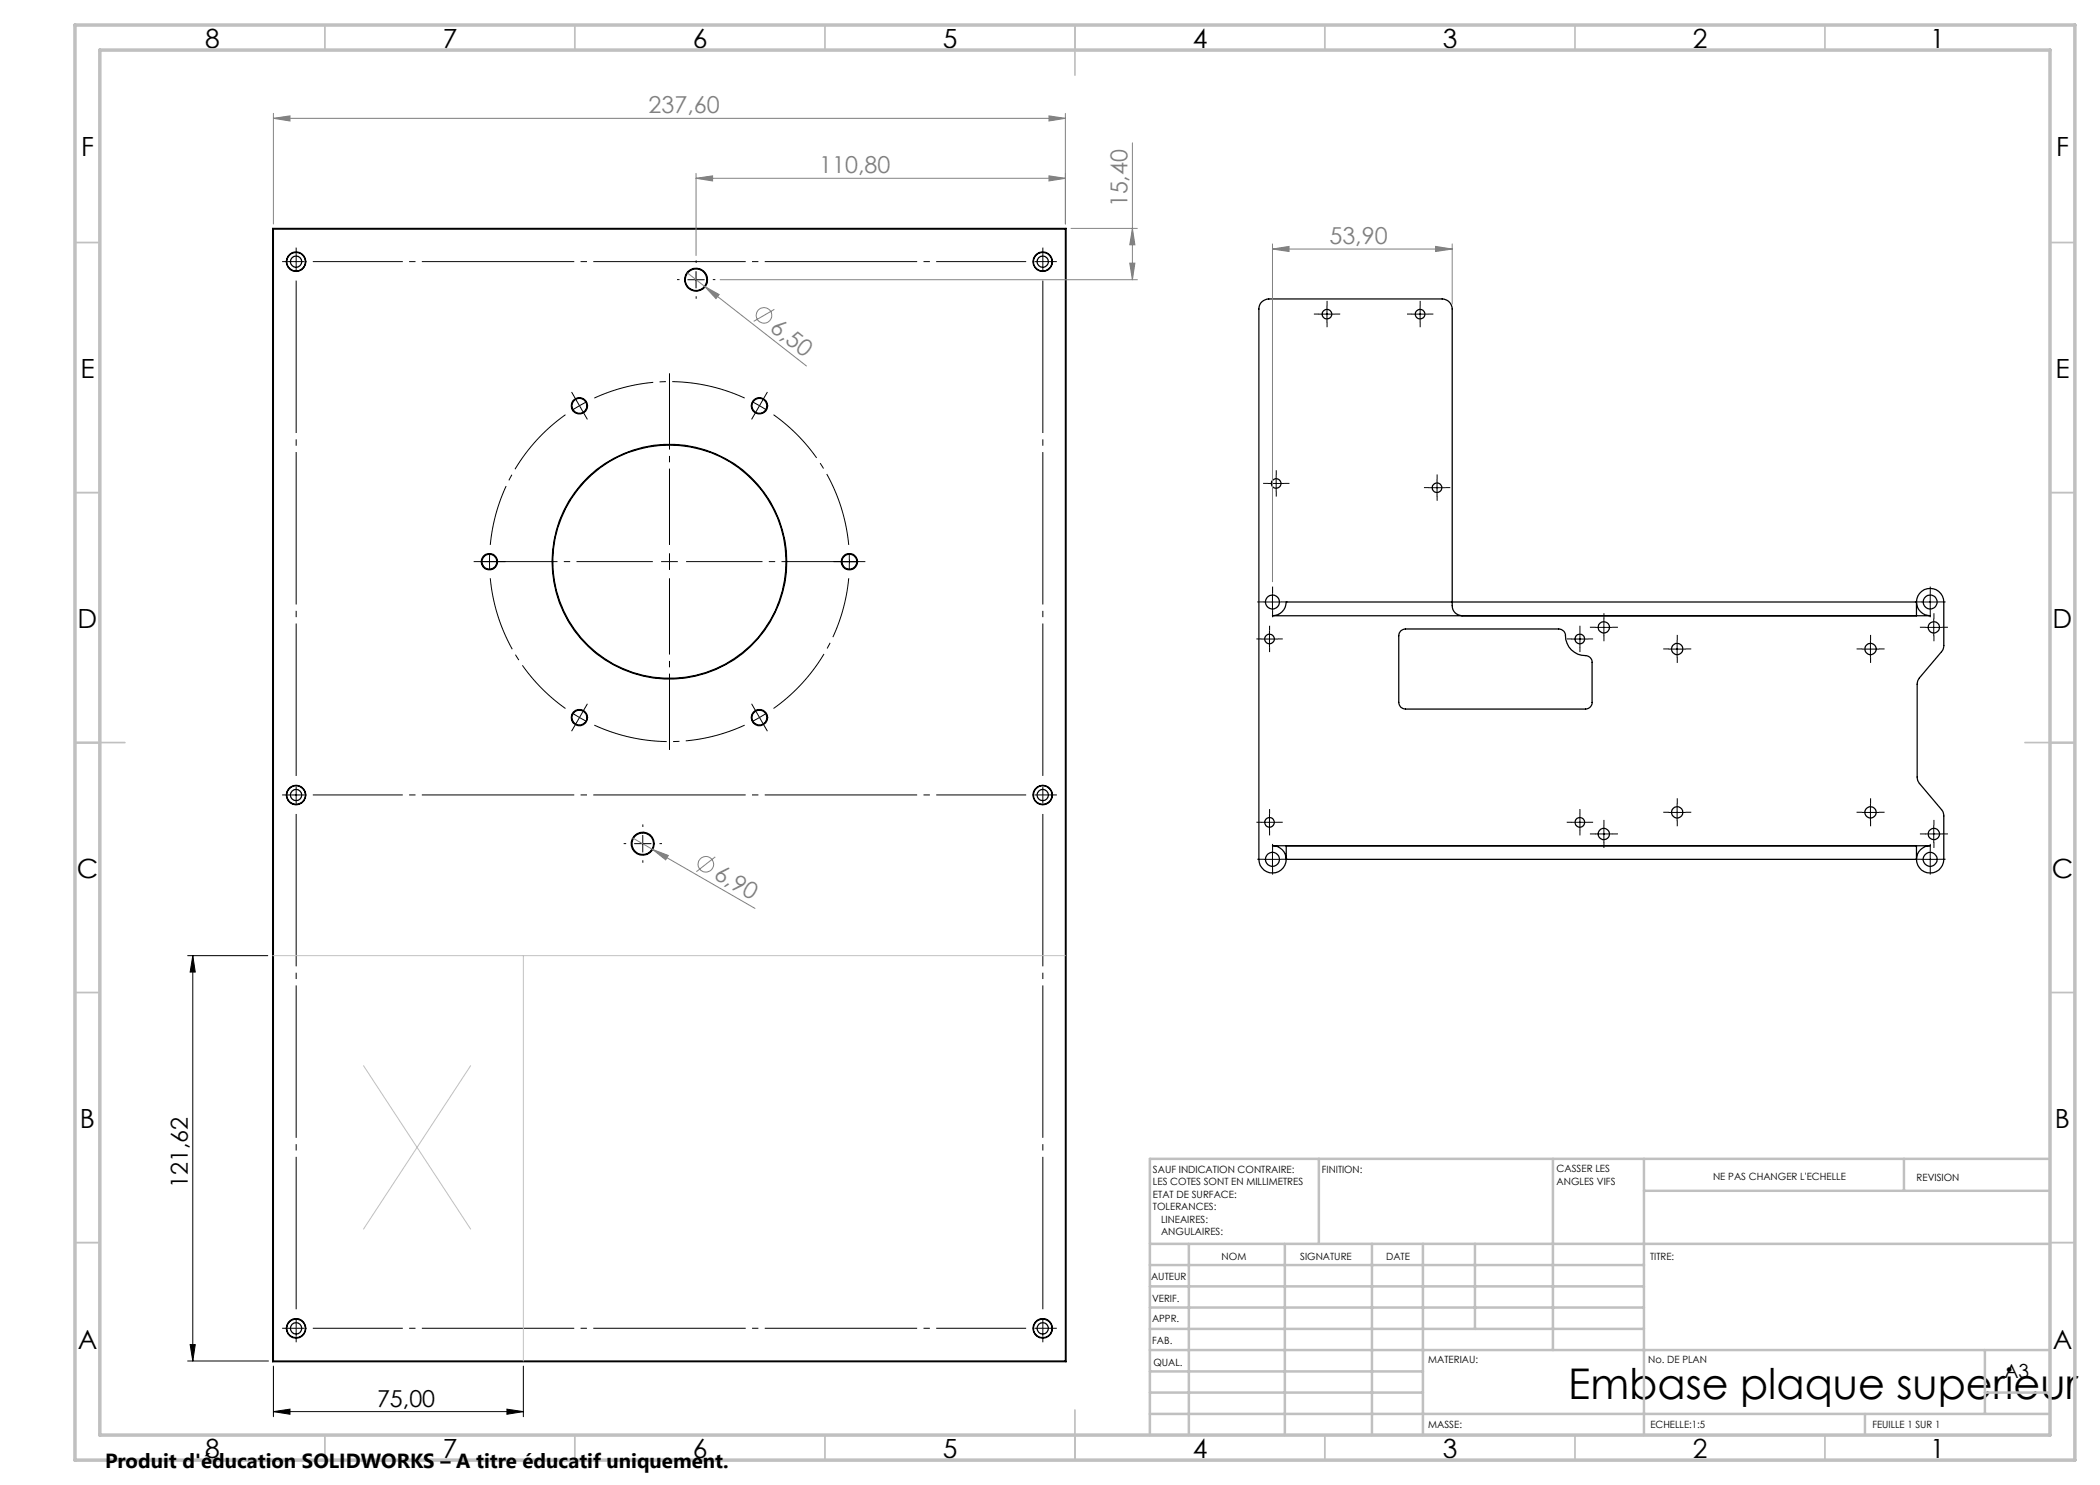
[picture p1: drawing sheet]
<svg xmlns="http://www.w3.org/2000/svg" width="420mm" height="297mm" viewBox="0 0 420 297" stroke-linecap="round" stroke-linejoin="round" font-family="sans-serif">
<g fill="none" stroke="#000" stroke-width=".25">
<path d="M54.5 45.7v226.6M54.5 45.7l.2 .1M54.5 45.7h158.7M54.7 45.8v226.4M54.7 45.8h158.4M213.1 45.8v226.4M213.2 45.7l-.1 .1M213.2 45.7v226.6M257.2 120.4h126.1a2.77 2.77 0 0 0 2.7 2.8h-131.5a2.77 2.77 0 0 0 2.7-2.8zM280.1 126.2l1-.4h30.6a1.33 1.33 0 0 1 1.4 1.3 4 4 0 0 0 4.3 4.1l.6 .3 .4 .7v8.3a1.33 1.33 0 0 1-1.3 1.3h-36a1.33 1.33 0 0 1-1.3-1.3v-13.4l.1-.5zM292.4 123.2a1.99 1.99 0 0 1-2-2.1v-59.3a2.05 2.05 0 0 0-2-2h-34.6a1.99 1.99 0 0 0-2 2v110.1a2.73 2.73 0 0 0 2.7 2.7 2.73 2.73 0 0 0 2.7-2.7M383.3 120.4a2.73 2.73 0 0 1 2.7-2.7 2.73 2.73 0 0 1 2.8 2.7v8.9l-.1 .4-.4 .6-4.4 5.3-.4 .6-.1 .5v18.9l.1 .5 .4 .6 4.4 5.2 .4 .6 .1 .5v8.9a2.73 2.73 0 0 1-2.8 2.7 2.73 2.73 0 0 1-2.7-2.7"/>
<path d="M383.3 120.4v2.8M257.2 171.9a2.71 2.71 0 0 0-2.7-2.7h131.5a2.71 2.71 0 0 0-2.7 2.7M257.2 169.2v2.7M257.2 171.9h126.1M383.3 169.2v2.7M54.5 272.3h158.7M54.7 272.2h158.4M54.7 272.2l-.2 .1M213.1 272.2l.1 .1"/>
<circle cx="59.2" cy="52.3" r="1.13"/>
<circle cx="59.2" cy="52.3" r="1.85"/>
<circle cx="59.2" cy="52.3" r="1.95"/>
<circle cx="139.2" cy="55.9" r="2.16"/>
<circle cx="139.2" cy="55.9" r="2.29"/>
<circle cx="208.5" cy="52.3" r="1.13"/>
<circle cx="208.6" cy="52.3" r="1.85"/>
<circle cx="208.6" cy="52.3" r="1.95"/>
<circle cx="265.4" cy="62.8" r=".95"/>
<circle cx="284" cy="62.8" r=".95"/>
<circle cx="115.9" cy="81.2" r="1.63"/>
<circle cx="115.9" cy="81.2" r="1.5"/>
<circle cx="151.9" cy="81.2" r="1.5"/>
<circle cx="151.9" cy="81.2" r="1.64"/>
<circle cx="255.2" cy="96.7" r=".95"/>
<circle cx="287.4" cy="97.5" r=".95"/>
<circle cx="97.9" cy="112.3" r="1.65"/>
<circle cx="97.9" cy="112.3" r="1.5"/>
<circle cx="133.9" cy="112.3" r="23.5"/>
<circle cx="133.9" cy="112.3" r="23.3"/>
<circle cx="169.9" cy="112.3" r="1.65"/>
<circle cx="169.9" cy="112.3" r="1.49"/>
<circle cx="253.9" cy="127.8" r=".97"/>
<circle cx="254.5" cy="120.4" r="1.4"/>
<circle cx="316" cy="127.8" r=".98"/>
<circle cx="320.8" cy="125.5" r="1.13"/>
<circle cx="335.4" cy="129.8" r="1.13"/>
<circle cx="374.1" cy="129.8" r="1.14"/>
<circle cx="386" cy="120.4" r="1.4"/>
<circle cx="386.8" cy="125.5" r="1.13"/>
<circle cx="59.2" cy="159" r="1.12"/>
<circle cx="59.2" cy="159" r="1.95"/>
<circle cx="59.2" cy="159" r="1.86"/>
<circle cx="115.9" cy="143.5" r="1.63"/>
<circle cx="115.9" cy="143.5" r="1.5"/>
<circle cx="151.9" cy="143.5" r="1.5"/>
<circle cx="151.9" cy="143.5" r="1.64"/>
<circle cx="208.6" cy="159" r="1.12"/>
<circle cx="208.6" cy="159" r="1.95"/>
<circle cx="208.6" cy="159" r="1.86"/>
<circle cx="128.5" cy="168.7" r="2.3"/>
<circle cx="128.6" cy="168.7" r="2.16"/>
<circle cx="253.9" cy="164.5" r=".97"/>
<circle cx="254.5" cy="171.9" r="1.4"/>
<circle cx="316" cy="164.5" r=".98"/>
<circle cx="320.8" cy="166.8" r="1.13"/>
<circle cx="335.4" cy="162.5" r="1.13"/>
<circle cx="374.1" cy="162.5" r="1.13"/>
<circle cx="386" cy="171.9" r="1.39"/>
<circle cx="386.8" cy="166.8" r="1.13"/>
<circle cx="59.2" cy="265.7" r="1.13"/>
<circle cx="59.2" cy="265.7" r="1.96"/>
<circle cx="59.2" cy="265.7" r="1.86"/>
<circle cx="208.5" cy="265.7" r="1.13"/>
<circle cx="208.5" cy="265.7" r="1.96"/>
<circle cx="208.5" cy="265.7" r="1.86"/>
</g>
<g fill="none" stroke="#808080" stroke-width=".2">
<path d="M54.7 23.7l3.3-.5v1zM54.7 22.7v22.1M54.7 23.7h158.4M139.2 35.7l3.3-.5v1zM139.2 34.7v16.4M139.2 35.7h73.9M209.8 23.2l3.3 .5-3.3 .5zM209.8 35.2l3.3 .5-3.3 .5zM213.1 22.7v22.1M226.5 28.6v27.3M137.5 54.6l23.8 18.6M140.9 57.3l2.9 1.6-.6 .8z"/>
<path d="M144 55.9h83.5M214.2 45.7h13.3M226 52.6h1l-.5 3.3zM226.5 45.7l.5 3.3h-1zM254.5 49.8l3.3-.5v1zM254.5 48.8v67.5M254.5 49.8h35.9M287.1 49.3l3.3 .5-3.3 .5zM290.4 48.8v12M154.9 61.9l-4.2 2.4M126.5 167.6l4 2.3M130.5 169.9l3.2 1.2-.6 .9z"/>
<path d="M130.5 169.9l20.5 11.8M143.1 171.4l-3.8 2.9"/>
<circle cx="152.8" cy="63.1" r="1.55"/>
<circle cx="141.2" cy="172.9" r="1.55"/>
</g>
<g fill="none" stroke="#000" stroke-width=".2" stroke-dasharray="30.5 1.3 1.3 1.3" stroke-linecap="butt">
<path d="M57.6 52.3h-1.2M59.2 52.3v-1.6M59.2 52.3h-1.6M59.2 52.3v1.7M59.2 52.3h1.7M59.2 50.7v-1.2M135.9 55.9h-.5M139.2 52.6v-.5M139.2 59.3v.5M142.6 55.9h.5M208.6 52.3v-1.6M208.6 52.3h-1.7"/>
<path d="M208.6 52.3v1.7M208.6 52.3h1.6M208.6 50.7v-1.2M210.2 52.3h1.2M115.1 79.7l-.8-1.3M152.7 79.7l.8-1.3M263.7 62.8h-.9M265.4 64.5v.9M265.4 61.1v-.9M267.1 62.8h.9M282.4 62.8h-1M284 64.5v.9"/>
<path d="M284 61.1v-.9M285.7 62.8h1M115.9 81.1l-1.4 .9M115.9 81.1l1.5-.8M115.9 81.1l-.8-1.4M115.9 81.1l.8 1.5M116.7 82.6l.8 1.3M151.1 82.6l-.8 1.3M151.9 81.1l-1.5-.8M151.9 81.1l1.4 .9M151.9 81.1l.8-1.4M151.9 81.1l-.8 1.5"/>
<path d="M253.6 96.7h-1M255.3 98.3v1M255.3 95v-1M256.9 96.7h1M285.8 97.5h-1M287.4 99.2v1M287.4 95.9v-1M289.1 97.5h1M96.2 112.3h-1.5M97.9 112.3v1.7M97.9 112.3v-1.6M97.9 112.3h-1.7"/>
<path d="M97.9 112.3h1.7M99.6 112.3h1.5M133.9 112.3v-1.6M133.9 112.3h-1.7M133.9 112.3v1.7M133.9 112.3h1.7M168.2 112.3h-1.5M171.6 112.3h1.5M254.5 118.7v-1.4M386.1 118.7v-1.4M252.3 127.8h-1M252.9 120.4h-1.4"/>
<path d="M253.9 129.5v.9M253.9 126.1v-.9M254.5 122.1v1.4M255.6 127.8h1M256.2 120.4h1.4M314.3 127.8h-.9M316 129.5v.9M316 126.1v-.9M317.7 127.8h.9M319.1 125.5h-1.1M320.8 127.1v1.2M320.8 123.8v-1.1"/>
<path d="M322.5 125.5h1.1M333.8 129.8h-1.1M335.5 131.5v1.1M335.5 128.1v-1.1M337.1 129.8h1.2M372.5 129.8h-1.2M374.1 131.5v1.1M374.1 128.1v-1.1M375.8 129.8h1.1M384.4 120.4h-1.4M385.1 125.5h-1.1M386.1 122.1v1.4"/>
<path d="M386.8 127.1v1.2M386.8 123.8v-1.1M387.7 120.4h1.4M388.5 125.5h1.1M57.6 159h-1.2M115.1 144.9l-.8 1.3M115.9 143.5l1.5 .8M115.9 143.5l-1.4-.9M115.9 143.5l-.8 1.4M115.9 143.5l.8-1.4M116.7 142.1l.8-1.3M151.1 142.1l-.8-1.3"/>
<path d="M151.9 143.5l1.4-.9M151.9 143.5l-1.5 .8M151.9 143.5l.8 1.4M151.9 143.5l-.8-1.4M152.7 144.9l.8 1.3M208.6 159v-1.7M208.6 159h-1.7M208.6 159v1.7M208.6 159h1.6M210.2 159h1.2M125.2 168.7h-.5M128.6 165.4v-.5"/>
<path d="M128.6 172.1v.5M131.9 168.7h.5M252.3 164.5h-1M252.9 171.9h-1.4M253.9 166.1v1M253.9 162.8v-1M254.5 173.5v1.4M254.5 170.2v-1.4M255.6 164.5h1M256.2 171.9h1.4M314.3 164.5h-.9M316 166.1v1"/>
<path d="M316 162.8v-1M317.7 164.5h.9M319.1 166.8h-1.1M320.8 168.5v1.1M320.8 165.1v-1.1M322.5 166.8h1.1M333.8 162.5h-1.1M335.5 164.1v1.2M335.5 160.8v-1.1M337.1 162.5h1.2M372.5 162.5h-1.2M374.1 164.1v1.2"/>
<path d="M374.1 160.8v-1.1M375.8 162.5h1.1M384.4 171.9h-1.4M385.1 166.8h-1.1M386.1 173.5v1.4M386.1 170.2v-1.4M386.8 168.5v1.1M386.8 165.1v-1.1M387.7 171.9h1.4M388.5 166.8h1.1M57.6 265.7h-1.2M59.2 265.7v-1.7"/>
<path d="M59.2 265.7h-1.6M59.2 265.7v1.6M59.2 265.7h1.7M59.2 267.3v1.2M208.6 265.7v-1.7M208.6 265.7h-1.7M208.6 265.7v1.6M208.6 265.7h1.6M208.6 267.3v1.2M210.2 265.7h1.2"/>
</g>
<path d="M148.9 79.6a36 36 0 0 0-30 0M113.1 82.9a36 36 0 0 0-15 26.1M98.1 115.7a36 36 0 0 0 15 26M169.7 109a36 36 0 0 0-15-26.1M118.9 145a36 36 0 0 0 30 0M154.7 141.7a36 36 0 0 0 15-26" fill="none" stroke="#000" stroke-width=".2" stroke-dasharray="30.5 1.3 1.3 1.3" stroke-dashoffset="15.5" stroke-linecap="butt"/>
<g fill="none" stroke="#000" stroke-width=".2">
<path d="M137.5 55.9h3.4M139.2 54.3v3.3M263.7 62.8h3.4M265.4 61.2v3.3M282.4 62.8h3.3M284 61.2v3.3M253.6 96.7h3.3M255.2 95v3.4M285.8 97.5h3.3M287.4 95.9v3.3M168.2 112.4h3.4M169.8 110.7v3.3"/>
<path d="M254.5 118.7v3.4M386 118.7v3.4M252.2 127.8h3.4M252.8 120.4h3.4M253.9 126.1v3.4M314.3 127.8h3.3M316 126.1v3.4M319.1 125.5h3.3M320.8 123.8v3.3M333.8 129.8h3.3M335.4 128.1v3.4M372.4 129.8h3.4"/>
<path d="M374.1 128.1v3.4M384.4 120.4h3.3M385.1 125.5h3.3M386.8 123.8v3.3M57.5 159h3.4M59.2 157.3v3.4M126.9 168.7h3.3M128.6 167.1v3.3M252.2 164.5h3.4M252.8 171.9h3.4M253.9 162.8v3.3M254.5 170.2v3.3"/>
<path d="M314.3 164.5h3.3M316 162.8v3.3M319.1 166.8h3.3M320.8 165.1v3.4M333.8 162.5h3.3M335.4 160.8v3.3M372.4 162.5h3.4M374.1 160.8v3.3M384.4 171.9h3.3M385.1 166.8h3.3M386 170.2v3.3M386.8 165.1v3.4"/>
<path d="M37.5 191.1h16.1M38.6 191.1l.5 3.3h-1.1zM38.6 191.1v81.1M37.5 272.2h16.2M38 268.9h1.1l-.5 3.3zM54.7 273.2v10.1M104.7 273.2v10.1M54.7 282.3l3.3-.5v1.1zM54.7 282.3h50M101.4 281.8l3.3 .5-3.3 .6z"/>
</g>
<path d="M130.6 112.3h-34.4M133.9 109v-34.3M133.9 115.7v34.3M137.2 112.3h34.4" fill="none" stroke="#000" stroke-width=".2" stroke-dasharray="30.5 1.3 1.3 1.3" stroke-dashoffset="15.2" stroke-linecap="butt"/>
<path d="M62.6 52.3h142.6M62.6 159h142.6M62.6 265.7h142.6" fill="none" stroke="#000" stroke-width=".2" stroke-dasharray="30.5 1.3 1.3 1.3" stroke-dashoffset="12.5" stroke-linecap="butt"/>
<path d="M59.2 155.7v-100M208.6 155.7v-100M59.2 262.3v-100M208.6 262.3v-100" fill="none" stroke="#000" stroke-width=".2" stroke-dasharray="30.5 1.3 1.3 1.3" stroke-dashoffset="-.5" stroke-linecap="butt"/>
<path d="M54.5 191.1h158.6M104.7 191.1v81.1M72.7 213.1l21.4 32.7M94.1 213.1l-21.4 32.7" fill="none" stroke="#c0c0c0" stroke-width=".2"/>
<g fill="none" stroke="#c0c0c0" stroke-width=".35">
<path d="M65 5v5M115 5v5M165 5v5M215 5v10M265 5v5M315 5v5M365 5v5M15 48.5h5M410 48.5h5M15 98.5h5M410 98.5h5M15 148.5h10"/>
<path d="M405 148.5h10M15 198.5h5M410 198.5h5M15 248.5h5M410 248.5h5M65 287v5M115 287v5M165 287v5M215 282v10M265 287v5M315 287v5M365 287v5"/>
</g>
<g fill="none" stroke="#c0c0c0" stroke-width=".5">
<path d="M263.8 231.8v17M310.6 231.8v38.2M328.8 231.8v55.2M328.8 238.2h81.2M380.8 231.8v6.4M410 231.8h-180v55.2M230 248.8h180M230 257.3h98.8M230 253h98.8M237.8 248.8v38.2M257 248.8v38.2M274.4 248.8v38.2"/>
<path d="M284.6 248.8v38.2M295 248.8v17M230 265.8h98.8M230 261.5h98.8M230 278.5h54.6M230 274.3h54.6M230 270h180M397 278.5h13M397 270v12.8M230 282.8h180M373 282.8v4.2"/>
</g>
<path d="M15 5h400v287h-400zM20 10h390v277h-390z" fill="none" stroke="#c0c0c0" stroke-width=".7"/>
<g fill="#808080">
<path d="M140.9 57.3l2.9 1.6-.6 .8z"/>
<path d="M130.5 169.9l3.2 1.2-.6 .9z"/>
<path d="M209.8 23.2l3.3 .5-3.3 .5zM54.7 23.7l3.3-.5v1z"/>
<path d="M139.2 35.7l3.3-.5v1zM209.8 35.2l3.3 .5-3.3 .5z"/>
<path d="M254.5 49.8l3.3-.5v1zM287.1 49.3l3.3 .5-3.3 .5z"/>
<path d="M226 52.6h1l-.5 3.3zM226.5 45.7l.5 3.3h-1z"/>
</g>
<g fill="#000">
<path d="M38.6 191.1l.5 3.3h-1.1zM38 268.9h1.1l-.5 3.3z"/>
<path d="M54.7 282.3l3.3-.5v1.1zM101.4 281.8l3.3 .5-3.3 .6z"/>
</g>
<text font-size="8.5" x="313.6" y="279.7">Embase plaque superieur</text>
<g font-size="5.3">
<text x="41" y="9.5">8</text>
<text x="88.5" y="9.5">7</text>
<text x="138.5" y="9.5">6</text>
<text x="188.5" y="9.5">5</text>
<text x="238.5" y="9.5">4</text>
<text x="288.5" y="9.5">3</text>
<text x="338.5" y="9.5">2</text>
<text x="386" y="9.5">1</text>
<text x="16.2" y="31.3">F</text>
<text x="411.2" y="31.3">F</text>
<text x="16.1" y="75.5">E</text>
<text x="411.1" y="75.5">E</text>
<text x="15.5" y="125.5">D</text>
<text x="410.5" y="125.5">D</text>
<text x="15.4" y="175.5">C</text>
<text x="410.4" y="175.5">C</text>
<text x="16" y="225.5">B</text>
<text x="411" y="225.5">B</text>
<text x="15.5" y="269.8">A</text>
<text x="410.5" y="269.8">A</text>
<text x="41" y="291.5">8</text>
<text x="88.5" y="291.5">7</text>
<text x="138.5" y="291.5">6</text>
<text x="188.5" y="291.5">5</text>
<text x="238.5" y="291.5">4</text>
<text x="288.5" y="291.5">3</text>
<text x="338.5" y="291.5">2</text>
<text x="386" y="291.5">1</text>
</g>
<g font-size="4.7" fill="#808080">
<text x="129.7" y="22.6">237,60</text>
<text x="163.9" y="34.6">110,80</text>
<text x="225.5" y="41.5" transform="rotate(-90 225.5 41.5)">15,40</text>
<text x="265.9" y="48.8">53,90</text>
<text x="153.8" y="66" transform="rotate(38 153.8 66)">6,50</text>
<text x="142.5" y="175.6" transform="rotate(30 142.5 175.6)">6,90</text>
</g>
<g font-size="4.7">
<text x="37.6" y="237.6" transform="rotate(-90 37.6 237.6)">121,62</text>
<text x="75.4" y="281.3">75,00</text>
</g>
<text font-size="4.1" x="21" y="293.7">Produit d'éducation SOLIDWORKS – A titre éducatif uniquement.</text>
<text font-size="3.9" x="400.9" y="275.5">A3</text>
<g font-size="2">
<text x="230.6" y="234.6">SAUF INDICATION CONTRAIRE:</text>
<text x="230.6" y="237.1">LES COTES SONT EN MILLIMETRES</text>
<text x="230.6" y="239.6">ETAT DE SURFACE:</text>
<text x="264.4" y="234.6">FINITION:</text>
<text x="311.3" y="234.5">CASSER LES</text>
<text x="311.3" y="237">ANGLES VIFS</text>
<text x="342.6" y="236">NE PAS CHANGER L'ECHELLE</text>
<text x="383.3" y="236.2">REVISION</text>
<text x="230.6" y="242.1">TOLERANCES:</text>
<text x="232.2" y="244.6">LINEAIRES:</text>
<text x="232.2" y="247.1">ANGULAIRES:</text>
<text x="244.3" y="252">NOM</text>
<text x="260" y="251.9">SIGNATURE</text>
<text x="277.2" y="251.9">DATE</text>
<text x="330" y="251.9">TITRE:</text>
<text x="230.2" y="256.1">AUTEUR</text>
<text x="230.4" y="260.3">VERIF.</text>
<text x="230.4" y="264.4">APPR.</text>
<text x="230.5" y="268.8">FAB.</text>
<text x="230.7" y="273.1">QUAL.</text>
<text x="285.6" y="272.5">MATERIAU:</text>
<text x="329.6" y="272.5">No. DE PLAN</text>
<text x="285.6" y="285.5">MASSE:</text>
<text x="330.1" y="285.6">ECHELLE:1:5</text>
<text x="374.5" y="285.6">FEUILLE 1 SUR 1</text>
</g>
</svg>
